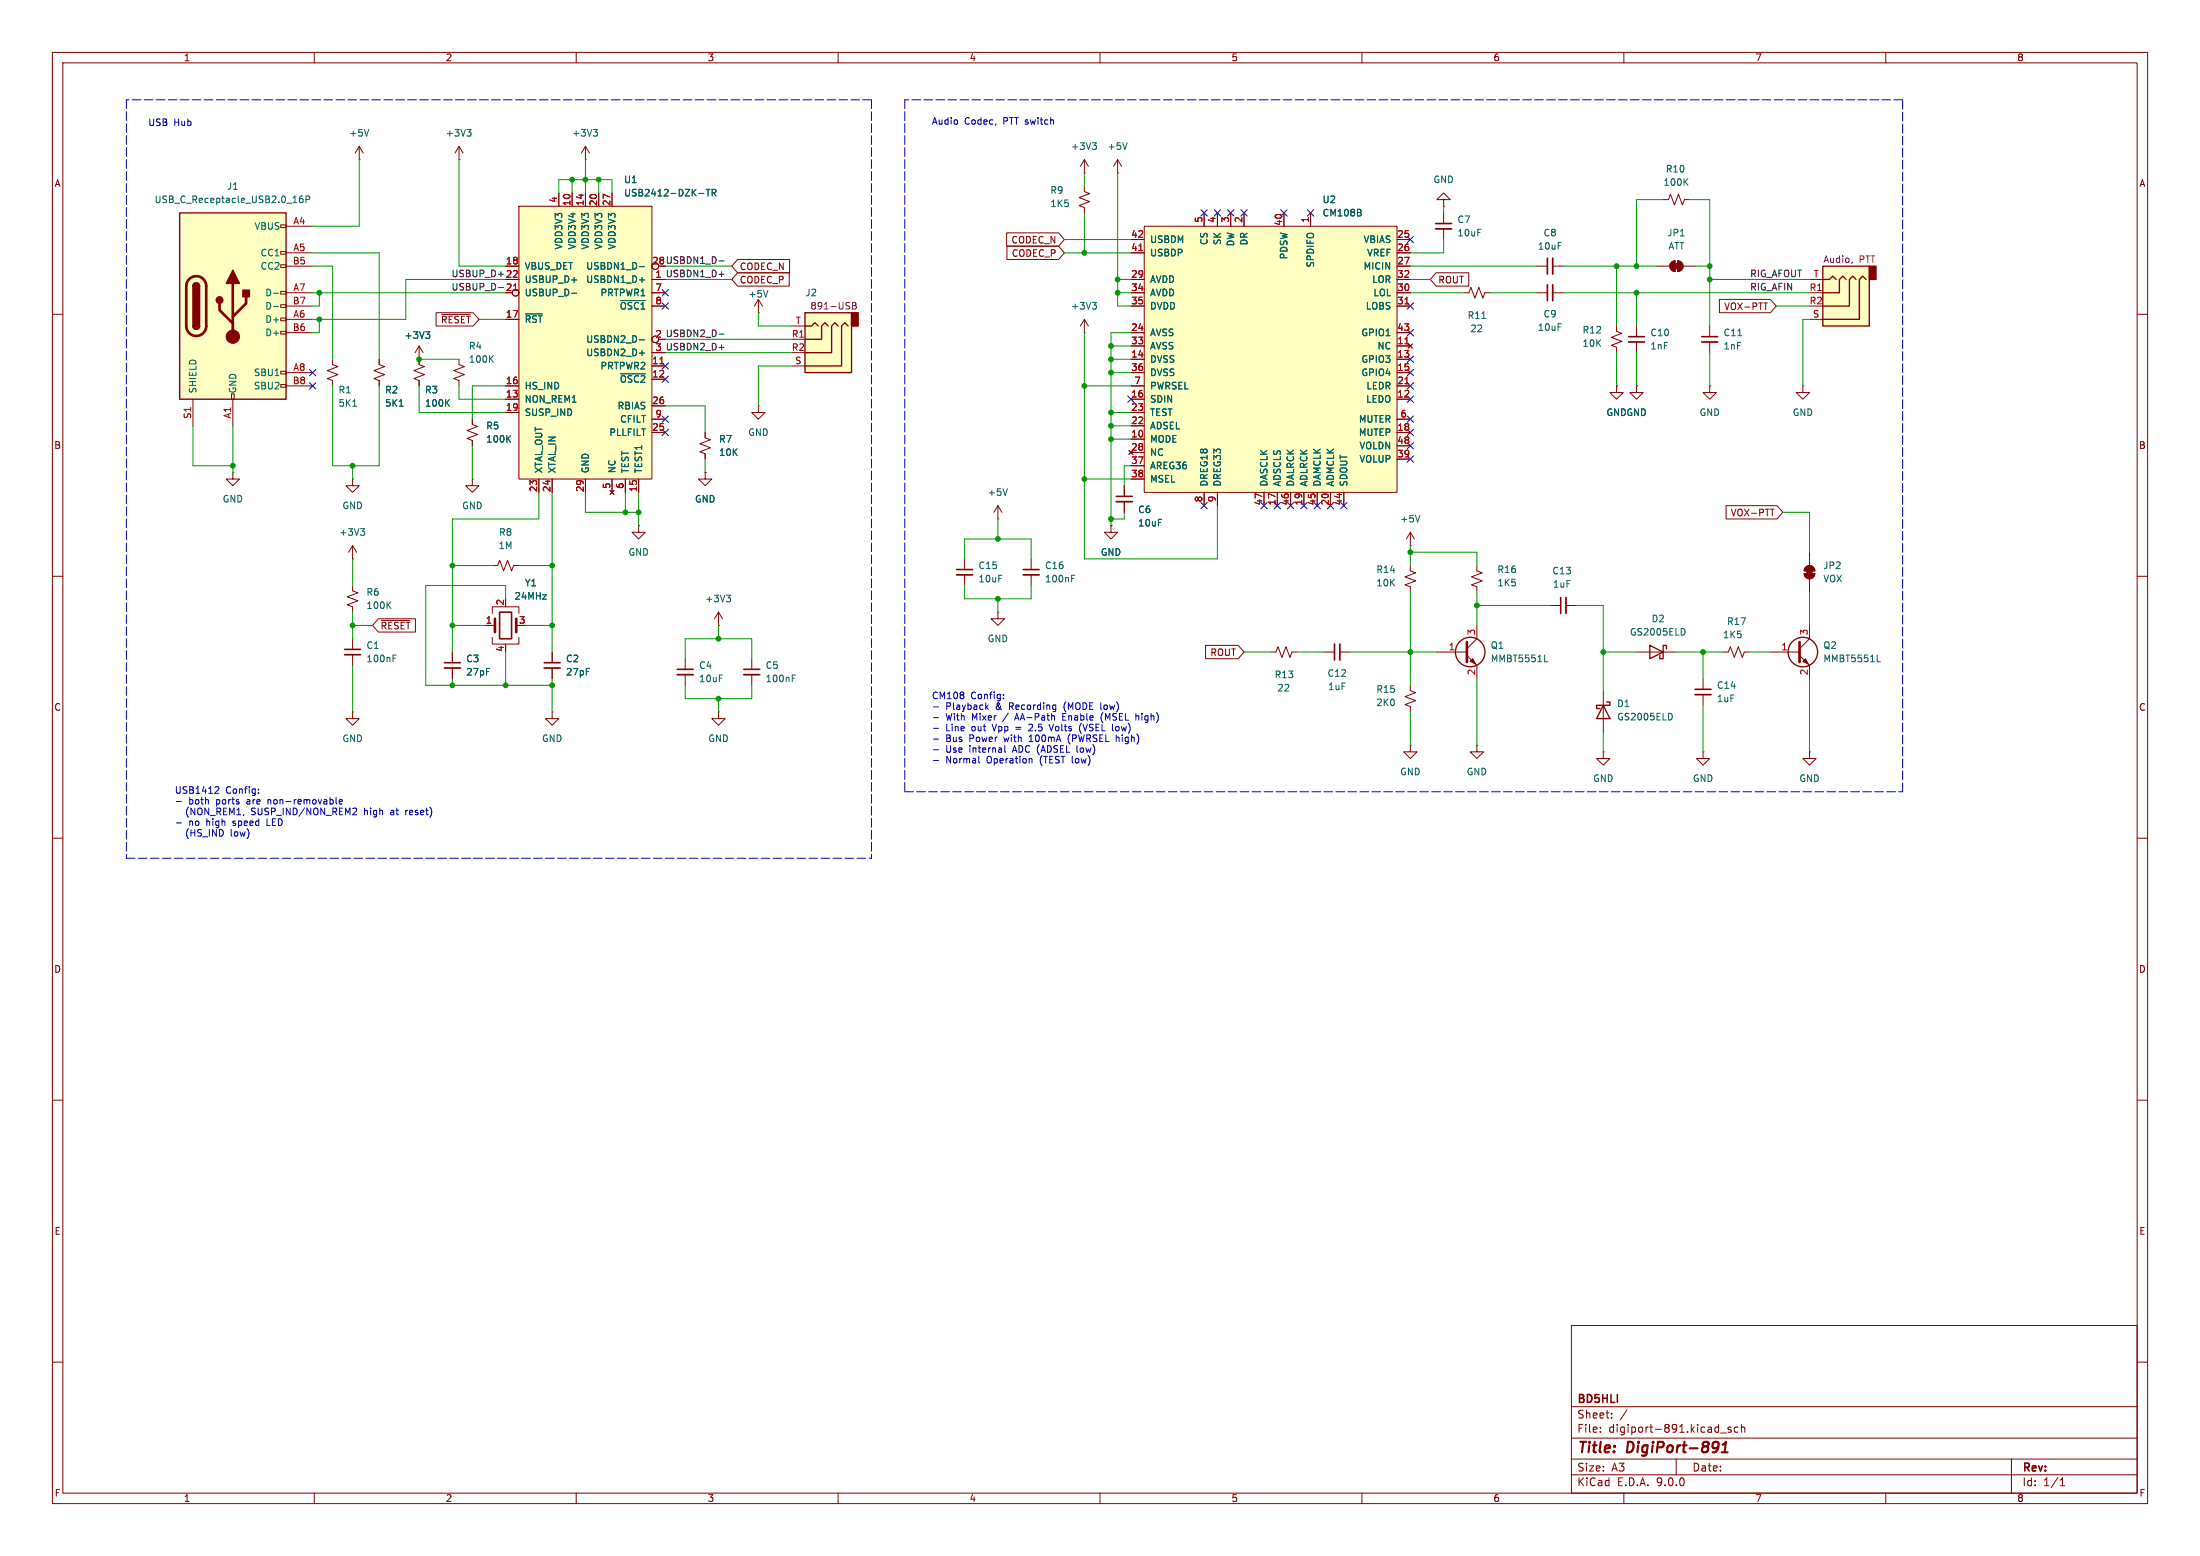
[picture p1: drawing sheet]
<svg xmlns="http://www.w3.org/2000/svg" width="420mm" height="297mm" viewBox="0 0 420 297" stroke-linecap="round" stroke-linejoin="round" font-family="sans-serif">
<g fill="none" stroke="#840000" stroke-width=".19">
<path d="M10 10h400v277h-400zM12 12h396v273h-396zM60 10v2M110 10v2M160 10v2M210 10v2M260 10v2M310 10v2M360 10v2M87.6 30.5h.1M87.6 27.9l-.7 1.3M87.6 27.9l.8 1.3"/>
<path d="M87.6 27.9v2.6M207 33h.1M207 35.6v1l1 .4-2 .7 2 .8-2 .7 1 .4v1M207 30.5v2.5M207 30.5l-.8 1.3M207 30.5l.8 1.3M213.4 33h.1M213.4 30.5l-.8 1.3M213.4 30.5l.7 1.3M213.4 30.5v2.5M144.8 59.7h.1M144.8 57.2l-.8 1.2"/>
<path d="M144.8 57.2l.7 1.2M144.8 57.2v2.5M293.4 50.8h2M296.4 50.8h2M10 60h2M63.5 68.6v1l1 .4-2 .7 2 .8-2 .8 1 .3v1.1M72.4 68.6v1l1 .4-2 .7 2 .8-2 .8 1 .3v1.1M80 68.6v1l1 .4-2 .7 2 .8-2 .8 1 .3v1.1M87.6 68.6v1l1 .4-2 .7 2 .8-2 .8 1 .3v1.1M207 63.5h.1M207 61l-.8 1.2M207 61l.8 1.2"/>
<path d="M207 61v2.5M308.6 62.2v1l1 .4-2 .8 2 .8-2 .7 1 .4v1M312.4 73.7v1.2h1.3l-1.3 1.3-1.3-1.3h1.3M312.4 73.7h.1M312.4 62.2v2.1M312.4 65.3v2M326.4 73.7v1.2h1.3l-1.3 1.3-1.3-1.3h1.3M326.4 73.7h.1M326.4 62.2v2.1M326.4 65.3v2M408 60h2M90.2 91.4v1.3h1.2l-1.2 1.3-1.3-1.3h1.3"/>
<path d="M90.2 91.4h.1M190.5 99.1h.1M190.5 96.5l-.8 1.3M190.5 96.5l.8 1.3M190.5 96.5v2.6M10 110h2M184.1 106.7v2M184.1 109.7v2.1M190.5 116.8v1.3h1.3l-1.3 1.3-1.3-1.3h1.3M190.5 116.8h.1M196.8 106.7v2M196.8 109.7v2.1"/>
<path d="M212.1 100.3v1.3h1.3l-1.3 1.3-1.3-1.3h1.3M212.1 100.3h.1M281.9 108v1l1.1 .3-2.1 .8 2.1 .8-2.1 .7 1 .4v1M281.9 119.4v2.5l-1.9 1.9M295.9 115.6h2M299 115.6h2M408 110h2M274.3 124.5h5.7M280 125.1l1.9 1.9v2.5M306.1 132.1v7.6M325.1 129.5v2.1M325.1 132.6v2"/>
<path d="M328.9 124.5h1l.4-1.1 .8 2.1 .8-2.1 .7 2.1 .4-1h1M10 160h2M281.9 142.2v1.3h1.3l-1.3 1.3-1.2-1.3h1.2M281.9 142.2h.1M408 160h2M10 210h2M408 210h2M300 253h108v32h-108zM10 260h2M300 278.5h108M300 274.5h108M300 268.5h108"/>
<path d="M305.5 273.2v.2M305.5 272.5v.1M307.7 270.5v.2M307.7 269.8v.1M310.6 269.1l-1.3 1.9M320 278.5v3M328.4 273.5h1.2M330.4 272.5l-.3-.1-.2 .2v.2l.5 .2v.3h-.5M331.8 272.5l-.4-.1-.3 .3 .1 .6h.6M332.4 272.5l.3-.1 .3 .1 .1 .9M332.4 271.9v1.5M384 278.5v6.5"/>
<path d="M408 260h2M60 285v2M110 285v2M160 285v2M210 285v2M260 285v2M300 281.5h108M310 285v2M360 285v2M393.3 283.6h.9M393.3 282.5l.4-.4v1.5"/>
</g>
<path d="M327.8 275.2l.3 .4-.2 1.1M328 276.1l-.1 .2M328.7 277.2h1.1M328.8 275.8l.7-.6-.3 2" fill="none" stroke="#840000" stroke-width=".4"/>
<g fill="none" stroke="#006464" stroke-width=".19">
<path d="M89.1 24.7h.8l-.4 .5M89.7 25.2l.2 .2v.3l-.2 .3M208.5 27.2h.8l-.4 .5M209.1 27.7l.2 .3v.3l-.2 .2M215.2 27.2l-.4 1.3M146.6 55.4l-.4 1.3M208.5 57.7h.8l-.4 .5M209.1 58.2l.2 .3v.3l-.2 .2M67.3 77.5h.8M76.2 77.5h.8M85.2 76.8l.6 .7M85.8 76.3l-.7 .7"/>
<path d="M93.6 68.4l.6 .8M94.2 67.9l-.7 .7M331.8 64.1h.7M192.3 93.3l-.4 1.3M204.6 110.4h.4M204.6 109.8h.6M294.9 126.3h.6M319 136.2l.2 .5-.2 .7"/>
</g>
<path d="M295.4 49.3v3M310.9 64.3h3M324.9 64.3h3M182.6 108.7h3.1M195.3 108.7h3.1M297.9 114v3.1M323.6 131.6h3" fill="none" stroke="#840000" stroke-width=".3"/>
<path d="M296.4 49.3v3M310.9 65.3h3M324.9 65.3h3M182.6 109.7h3.1M195.3 109.7h3.1M299 114v3.1M323.6 132.6h3" fill="none" stroke="#840000" stroke-width=".33"/>
<path d="M280 122.6v3.8" fill="none" stroke="#840000" stroke-width=".51"/>
<g fill="none" stroke="#840000" stroke-width=".25">
<path d="M306.1 134.6l1.2 2.6h-2.5zM306.7 134h.6v.6h-2.5v.7h.6"/>
<circle cx="280.7" cy="124.5" r="2.82"/>
</g>
<path d="M280.7 126.2l.5-.5 .5 1z" fill="#840000" stroke="#840000" stroke-width=".19"/>
<path d="M34.3 40.6h20.3v35.6h-20.3z" fill="#ffffc2"/>
<g fill="none" stroke="#840000" stroke-width=".19">
<path d="M68.6 30.5h.1M68.6 27.9l-.8 1.3M68.6 27.9l.7 1.3M68.6 27.9v2.6M53.6 42.9h1v.5h-1zM53.6 48h1v.5h-1zM53.6 50.5h1v.6h-1zM53.6 55.6h1v.5h-1zM53.6 58.2h1v.5h-1zM54.6 43.2h5.1M54.6 48.3h5.1M54.6 50.8h5.1"/>
<path d="M54.6 55.9h5.1M54.6 58.4h5.1M36.8 76.2v5.1M44.2 75.2h.5v1h-.5zM44.4 76.2v5.1M53.6 60.7h1v.5h-1zM53.6 63.2h1v.6h-1zM53.6 70.9h1v.5h-1zM53.6 73.4h1v.5h-1zM54.6 61h5.1M54.6 63.5h5.1M54.6 71.1h5.1"/>
<path d="M54.6 73.7h5.1M80 68.6h.1M80 66l-.8 1.3M80 66l.8 1.3M80 66v2.6M144.8 77.5v1.2h1.2l-1.2 1.3-1.3-1.3h1.3M144.8 77.5h.1M308.6 73.7v1.2h1.3l-1.3 1.3-1.3-1.3h1.3M308.6 73.7h.1M134.6 82.6v1l1 .3-2 .8 2 .8-2 .7 1 .4v1M269.2 104.1h.1M269.2 101.6l-.7 1.3"/>
<path d="M269.2 101.6l.8 1.3M269.2 101.6v2.5"/>
</g>
<path d="M34.3 40.6h20.3v35.6h-20.3zM36.8 54.6a.64 .64 0 0 1 .7-.6 .64 .64 0 0 1 .6 .6M36.8 62.2a.64 .64 0 0 0 .7 .7 .64 .64 0 0 0 .6-.7" fill="none" stroke="#840000" stroke-width=".25"/>
<path d="M36.1 53.3a1.9 1.9 0 0 1 2.1-.4 1.9 1.9 0 0 1 1.2 1.7v7.6a1.91 1.91 0 0 1-1.9 1.9 1.91 1.91 0 0 1-1.9-1.9v-7.7l.1-.7zM41.9 57.9v1.3l2.5 2.5M44.4 54.1v10.2M47 56.6v1.3l-2.6 2.6" fill="none" stroke="#840000" stroke-width=".51"/>
<g fill="#840000" stroke="#840000" stroke-width=".25">
<path d="M36.8 54.6h1.3v7.6h-1.3z"/>
<path d="M37 54.2a.64 .64 0 0 1 .7-.2 .64 .64 0 0 1 .4 .6h-1.3z"/>
<path d="M36.8 62.2h1.3a.64 .64 0 0 1-.6 .7 .64 .64 0 0 1-.7-.7z"/>
<path d="M44.4 51.6l1.3 2.5h-2.5z"/>
<path d="M46.4 55.4h1.2v1.2h-1.2z"/>
<circle cx="41.9" cy="57.3" r=".63"/>
</g>
<circle cx="44.4" cy="64.3" r="1.27" fill="#840000" stroke="#840000" stroke-width=".19"/>
<path d="M57.8 37.4l-.4 .1a.86 .86 0 0 0 0 1.2l.4-.1 .1-.5-.3-.2-.3 .1-.2 .1M58.4 38.1l.6-.1 .1-.2v-.3l-.7-.1v1.3M70.4 24.7l-.4 1.3M52.2 56h1M52.2 58.5h1M81.3 63.3h.8l-.5 .5M81.8 63.8l.3 .2v.3l-.3 .3M271.1 98.4l-.5 1.2" fill="none" stroke="#006464" stroke-width=".19"/>
<path d="M153.7 59.7h8.9v11.4h-8.9z" fill="#ffffc2"/>
<path d="M162.6 59.7h1.2v2.5h-1.2z" fill="#840000" stroke="#840000" stroke-width=".25"/>
<path d="M153.7 59.7h8.9v11.4h-8.9zM153.7 62.2h1.2l.7-.6 .6 .6M158.1 62.2l-.6-.6-.7 .6v2.6h-3.1M160 62.2l-.6-.6-.7 .6v5.1h-5M161.9 62.2l-.6-.6-.6 .6v7.7h-7" fill="none" stroke="#840000" stroke-width=".25"/>
<g fill="none" stroke="#840000" stroke-width=".19">
<path d="M275.6 38.1h-1.3l1.3-1.3 1.3 1.3h-1.3v1.3M275.6 39.4h.1M151.1 69.9h2.6M151.1 64.8h2.6M151.1 62.2h2.6M44.4 90.2v1.2h1.3l-1.3 1.3-1.2-1.3h1.2M44.4 90.2h.1M67.3 91.4v1.3h1.3l-1.3 1.3-1.3-1.3h1.3M67.3 91.4h.1M134.6 90.2v1.2h1.3l-1.3 1.3-1.3-1.3h1.3M134.6 90.2h.1M214.6 92.7v2"/>
<path d="M214.6 95.8v2M67.3 106.7h.1M67.3 111.8v1l1 .4-2 .7 2 .8-2 .7 1 .4v1M67.3 104.1l-.8 1.3M67.3 104.1l.8 1.3M67.3 104.1v2.6M92.7 119.4h1.8M94 117.1v-1.3h5.1v1.3M94 108h1l.4-1.1 .7 2.1 .8-2.1 .8 2.1 .3-1h1.1M121.9 100.3v1.3h1.3l-1.3 1.3-1.3-1.3h1.3M121.9 100.3h.1M86.4 124.5v2"/>
<path d="M86.4 127.5v2M94 121.7v1.2h5.1v-1.2M96.5 122.9v.3M105.4 135.9v1.3h1.3l-1.3 1.2-1.3-1.2h1.3M105.4 135.9h.1M105.4 124.5v2M105.4 127.5v2M130.8 125.7v2.1M130.8 128.8v2M137.2 135.9v1.3h1.2l-1.2 1.2-1.3-1.2h1.3M137.2 135.9h.1M143.5 125.7v2.1"/>
<path d="M143.5 128.8v2M242.6 124.5h1l.4-1.1 .7 2.1 .8-2.1 .8 2.1 .3-1h1M269.2 142.2v1.3h1.3l-1.3 1.3-1.2-1.3h1.2M269.2 142.2h.1"/>
</g>
<path d="M162.8 57.7h.4l.2 .3-.2 .3 .2 .2 .1 .3-.3 .2h-.4zM162.8 58.3h.4" fill="none" stroke="#840084" stroke-width=".19"/>
<path d="M94.5 118.1v2.6M98.6 118.1v2.6" fill="none" stroke="#840000" stroke-width=".51"/>
<path d="M213.1 94.7h3.1M95.4 116.8h2.3v5.1h-2.3zM84.8 126.5h3.1M103.9 126.5h3M129.3 127.8h3M142 127.8h3" fill="none" stroke="#840000" stroke-width=".3"/>
<path d="M213.1 95.8h3.1M84.8 127.5h3.1M103.9 127.5h3M129.3 128.8h3M142 128.8h3" fill="none" stroke="#840000" stroke-width=".33"/>
<path d="M68.8 100.9h.8l-.4 .5M69.4 101.4l.2 .2v.3l-.2 .3M74.1 115.4l.5 .7M74.6 114.9l-.7 .7M151.2 129.5h.5M151.2 128.9h.6" fill="none" stroke="#006464" stroke-width=".19"/>
<path d="M218.4 43.2h48.3v50.8h-48.3z" fill="#ffffc2"/>
<g fill="none" stroke="#840000" stroke-width=".19">
<path d="M317.5 38.1h1l.4-1 .8 2 .7-2 .8 2 .4-1h1M215.9 45.7h2.5M215.9 48.3h2.5M215.9 53.3h2.5M215.9 55.9h2.5M215.9 58.4h2.5M218.4 43.2h48.3v50.8h-48.3zM229.9 40.6v2.6M232.4 40.6v2.6M234.9 40.6v2.6M237.5 40.6v2.6M245.1 40.6v2.6"/>
<path d="M250.2 40.6v2.6M266.7 45.7h2.5M266.7 48.3h2.5M266.7 53.3h2.5M266.7 55.9h2.5M266.7 58.4h2.5M266.7 50.8h2.5M275.6 40.6v2.1M275.6 43.7v2M279.4 55.9h1l.4-1 .8 2 .7-2 .8 2 .4-1h1M293.4 55.9h2M296.4 55.9h2"/>
<path d="M215.9 63.5h2.5M215.9 66h2.5M215.9 68.6h2.5M215.9 71.1h2.5M215.9 73.7h2.5M215.9 76.2h2.5M215.9 78.7h2.5M266.7 63.5h2.5M266.7 66h2.5M266.7 68.6h2.5M266.7 71.1h2.5M266.7 73.7h2.5"/>
<path d="M266.7 76.2h2.5M268.9 65.7l.7 .7M269.6 65.7l-.7 .7M215.9 81.3h2.5M215.9 83.8h2.5M215.9 86.4h2.5M215.9 88.9h2.5M215.9 91.4h2.5M229.9 94v2.5M232.4 94v2.5M241.3 94v2.5M243.8 94v2.5"/>
<path d="M246.4 94v2.5M248.9 94v2.5M251.5 94v2.5M254 94v2.5M256.5 94v2.5M266.7 80h2.5M266.7 82.6h2.5M266.7 85.1h2.5M266.7 87.6h2.5M269.2 108v1l1.1 .3-2.1 .8 2.1 .8-2.1 .7 1 .4v1M344.4 109.5h2.1a1.02 1.02 0 0 1-1.1 1 1.02 1.02 0 0 1-1-1zM344.7 108.3a1.02 1.02 0 0 1 1.1-.3 1.02 1.02 0 0 1 .7 1h-2.1z"/>
<path d="M345.4 105.4v2.6M345.4 110.5v2.5M67.3 135.9v1.3h1.3l-1.3 1.2-1.3-1.2h1.3M67.3 135.9h.1M67.3 121.9v2.1M67.3 125v2M252.7 124.5h2.1M255.8 124.5h2M269.2 130.8v1l1.1 .4-2.1 .8 2.1 .7-2.1 .8 1 .4v1M312.4 124.5h7.6M306.1 143.5v1.3h1.2l-1.2 1.3-1.3-1.3h1.3M306.1 143.5h.1"/>
<path d="M325.1 143.5v1.3h1.3l-1.3 1.3-1.3-1.3h1.3M325.1 143.5h.1"/>
</g>
<path d="M217.4 47.8h.7M268.2 58h.7M268.2 65.6h.7M268.2 73.2h.7" fill="none" stroke="#a90000" stroke-width=".19"/>
<path d="M321.7 34.7l.5 .7M322.2 34.1l-.7 .7M259.8 40.7v.4M282.9 60.8h.7M75 125.7h.5M75 125h.6M321.4 120l.3 .5-.3 .7" fill="none" stroke="#006464" stroke-width=".19"/>
<path d="M274.1 42.7h3M295.4 54.4v3M65.8 124h3M254.8 122.9v3.1" fill="none" stroke="#840000" stroke-width=".3"/>
<path d="M274.1 43.7h3M296.4 54.4v3M65.8 125h3M255.8 122.9v3.1" fill="none" stroke="#840000" stroke-width=".33"/>
<path d="M315 123.2l2.5 1.3-2.5 1.2zM318.1 123.8v-.6h-.6v2.5h-.6v-.6" fill="none" stroke="#840000" stroke-width=".25"/>
<g fill="#840000" stroke="#840000" stroke-width=".19">
<path d="M344.9 108.7h1v1h-1z"/>
<path d="M344.7 108.3a1.02 1.02 0 0 1 1.1-.3 1.02 1.02 0 0 1 .7 1h-2.1z"/>
<path d="M344.4 109.5h2.1a1.02 1.02 0 0 1-1.1 1 1.02 1.02 0 0 1-1-1z"/>
</g>
<path d="M348 50.8h8.9v11.4h-8.9z" fill="#ffffc2"/>
<path d="M356.9 50.8h1.2v2.5h-1.2z" fill="#840000" stroke="#840000" stroke-width=".25"/>
<g fill="none" stroke="#840000" stroke-width=".25">
<path d="M348 50.8h8.9v11.4h-8.9zM348 53.3h1.2l.7-.6 .6 .6M352.4 53.3l-.6-.6-.6 .6v2.6h-3.2M354.3 53.3l-.6-.6-.6 .6v5.1h-5.1M356.2 53.3l-.6-.6-.6 .6v7.7h-7"/>
<circle cx="344.2" cy="124.5" r="2.82"/>
</g>
<g fill="none" stroke="#840000" stroke-width=".19">
<path d="M316.2 50.8h2.6M319.1 50.1l.7-.3v2a1.02 1.02 0 0 1-.9-.6 1.02 1.02 0 0 1 .2-1.1zM320.3 49.8a1.02 1.02 0 0 1 1 1 1.02 1.02 0 0 1-1 1zM321.3 50.8h2.5M345.4 55.9h2.6M345.4 53.3h2.6M344.2 73.7v1.2h1.2l-1.2 1.3-1.3-1.3h1.3M344.2 73.7h.1M345.4 61h2.6M137.2 119.4h.1M137.2 116.8l-.8 1.3M137.2 116.8l.7 1.3"/>
<path d="M137.2 116.8v2.6M345.4 119.4v2.5l-1.9 1.9M337.8 124.5h5.7M343.5 125.1l1.9 1.9v2.5M345.4 143.5v1.3h1.3l-1.3 1.3-1.2-1.3h1.2M345.4 143.5h.1"/>
</g>
<path d="M353.6 50l-.1 .3" fill="none" stroke="#840084" stroke-width=".19"/>
<path d="M343.5 122.6v3.8" fill="none" stroke="#840000" stroke-width=".51"/>
<g fill="#840000" stroke="#840000" stroke-width=".19">
<path d="M344.2 126.2l.5-.5 .5 1z"/>
<path d="M319.5 50.3h1v1h-1z"/>
<path d="M319.1 50.1l.7-.3v2a1.02 1.02 0 0 1-.9-.6 1.02 1.02 0 0 1 .2-1.1z"/>
<path d="M320.3 49.8a1.02 1.02 0 0 1 1 1 1.02 1.02 0 0 1-1 1z"/>
</g>
<path d="M138.7 113.6h.8l-.5 .5M139.2 114.1l.3 .2v.3l-.3 .3M358.4 126.3h.6" fill="none" stroke="#006464" stroke-width=".19"/>
<path d="M99.1 39.4h25.4v52h-25.4z" fill="#ffffc2"/>
<g fill="none" stroke="#840000" stroke-width=".19">
<path d="M99.1 39.4h25.4v52h-25.4zM106.7 36.8v2.6M109.2 36.8v2.6M111.8 30.5h.1M111.8 27.9v2.6M111.8 36.8v2.6M111.8 27.9l-.8 1.3M111.8 27.9l.7 1.3M114.3 36.8v2.6M116.8 36.8v2.6M83.2 59.7h7.1l1.1 1.3-1.1 1.2h-7.1zM96.5 50.8h2.6"/>
<path d="M96.5 53.3h2.6M124.5 53.3h2.5M124.5 55.9h2.5M124.5 58.4h2.5M140.8 49.5h9.9v2.6h-9.9l-1.1-1.3zM140.8 52.1h9.9v2.5h-9.9l-1.1-1.3zM192.2 44.4h9.9l1.1 1.3-1.1 1.3h-9.9zM192.2 47h9.9l1.1 1.3-1.1 1.2h-9.9zM215.9 53.3h2.5M215.9 55.9h2.5M215.9 58.4h2.5M215.9 45.7h2.5"/>
<path d="M215.9 48.3h2.5M229.9 40.6v2.6M232.4 40.6v2.6M234.9 40.6v2.6M237.5 40.6v2.6M245.1 40.6v2.6M250.2 40.6v2.6M266.7 50.8h2.5M266.7 53.3h2.5M266.7 55.9h2.5M266.7 58.4h2.5M266.7 45.7h2.5"/>
<path d="M266.7 48.3h2.5M274.2 52.1h6.2v2.5h-6.2l-1.2-1.3zM328.2 57.1h9.8l1.1 1.3-1.1 1.3h-9.8zM336.7 57.8h.7M72.4 68.6v1M72.4 72.6v1.1M80 68.6h.1M80 68.6v1M80 72.6v1.1M84.3 60h5.5M96.5 61h2.6M96.5 73.7h2.6"/>
<path d="M96.5 76.2h2.6M96.5 78.7h2.6M124.5 67.3h2.5M124.5 69.9h2.5M124.5 72.4h2.5M124.5 77.5h2.5M215.9 73.7h2.5M215.9 76.2h2.5M215.9 78.7h2.5M215.9 63.5h2.5M215.9 66h2.5M215.9 68.6h2.5"/>
<path d="M215.9 71.1h2.5M266.7 73.7h2.5M266.7 76.2h2.5M266.7 63.5h2.5M266.7 66h2.5M266.7 68.6h2.5M266.7 71.1h2.5M268.9 65.7l.7 .7M269.6 65.7l-.7 .7M308.6 73.7h.1M312.4 73.7h.1M90.2 80v1l1 .4-2 .8 2 .7-2 .8 1 .4v1"/>
<path d="M102.9 91.4v2.6M105.4 91.4v2.6M111.8 91.4v2.6M116.5 93.6l.7 .8M116.8 91.4v2.6M117.2 93.6l-.7 .8M119.4 91.4v2.6M121.9 91.4v2.6M124.5 80h2.5M124.5 82.6h2.5M134.6 90.2h.1M134.6 82.6v1"/>
<path d="M134.6 86.6v1M214.6 92.7v2M214.6 95.8v2M215.9 81.3h2.5M215.9 83.8h2.5M215.9 86.4h2.5M215.9 88.9h2.5M215.9 91.4h2.5M229.9 94v2.5M232.4 94v2.5M241.3 94v2.5M243.8 94v2.5"/>
<path d="M246.4 94v2.5M248.9 94v2.5M251.5 94v2.5M254 94v2.5M256.5 94v2.5M266.7 80h2.5M266.7 82.6h2.5M266.7 85.1h2.5M266.7 87.6h2.5M329.5 96.5h9.7l1.2 1.3-1.2 1.3h-9.7zM338 97.2h.7M72.2 118.1h7.1v2.6h-7.1l-1.1-1.3z"/>
<path d="M72.8 118.4h5.5M92.7 119.4h1.3M212.1 100.3h.1M86.4 124.5v2M86.4 127.5v2M105.4 124.5v2M105.4 127.5v2M230.1 123.2h6.3l1.1 1.3-1.1 1.2h-6.3z"/>
<circle cx="98.4" cy="55.9" r=".63"/>
<circle cx="125.1" cy="50.8" r=".63"/>
<circle cx="125.1" cy="64.8" r=".63"/>
</g>
<g fill="none" stroke="#006464" stroke-width=".19">
<path d="M113.3 24.7h.8l-.5 .5M113.8 25.2l.3 .2v.3l-.3 .3M133.4 36.9h1M134.8 36.1h.7M135.2 36.1v1.3M136 36.8l.6-.1 .1-.1-.1-.3-.6-.2v1.3M136.3 36.8l.4 .6M100.3 59.9h3.2M109.1 53.4h1M109.1 56h1M118.5 57.4h4.7M122.1 53.4h.9"/>
<path d="M122.1 50.9h.9M259.8 40.7v.4M76.2 77.5h.8M81.3 63.3h.8l-.5 .5M81.8 63.8l.3 .2v.3l-.3 .3M85.2 76.8l.6 .7M85.8 76.3l-.7 .7M118.5 71.3h4.7M122.1 64.9h.9M122.1 67.4h.9M96.9 83.7l.6 .7M97.5 83.1l-.7 .8"/>
</g>
<path d="M98 55.5h.8M217.4 47.8h.7M268.2 58h.7M126 69.4h.7M268.2 65.6h.7M268.2 73.2h.7" fill="none" stroke="#a90000" stroke-width=".19"/>
<path d="M95.1 54.9h1M137.3 52.3h.9M137.3 49.8h.9M137.3 66.3h.9M137.3 63.8h.9" fill="none" stroke="#0f0f0f" stroke-width=".19"/>
<path d="M24.1 19.1v144.7M166.4 19.1v144.7M166.4 19.1h-142.3M172.7 19.1v132M363.2 19.1h-190.5M172.7 151.1h190.5M363.2 151.1v-132M24.1 163.8h142.3" fill="none" stroke="#0000c2" stroke-width=".19" stroke-dasharray="1.7 .6"/>
<g fill="none" stroke="#009600" stroke-width=".19">
<path d="M68.6 30.5v12.7h-8.9M87.6 30.5v20.3h8.9M106.7 36.8v-2.5h10.1v2.5M109.2 34.3v2.5M111.8 30.5v6.3M114.3 34.3v2.5M207 33v2.6M213.4 33v25.4h2.5M275.6 39.4v1.2M317.5 38.1h-5.1v12.7M322.6 38.1h3.8v24.1M59.7 50.8h3.8v17.8"/>
<path d="M59.7 55.9h36.8M59.7 48.3h12.7v20.3M61 55.9v2.5h-1.3M96.5 53.3h-19v7.7h-17.8M127 50.8h12.7M127 53.3h12.7M144.8 59.7v2.5h6.3M203.2 48.3h12.7M203.2 45.7h12.7M207 40.6v7.7M213.4 53.3h2.5M213.4 55.9h2.5"/>
<path d="M269.2 50.8h24.2M269.2 53.3h3.8M269.2 55.9h10.2M275.6 45.7v2.6h-6.4M284.5 55.9h8.9M298.4 50.8h17.8M298.4 55.9h47M308.6 50.8v11.4M312.4 55.9v6.3M323.8 50.8h2.6M326.4 53.3h19M339.1 58.4h6.3"/>
<path d="M61 61v2.5h-1.3M63.5 73.7v15.2h8.9v-15.2M80 68.6h7.6M80 73.7v5h16.5M87.6 73.7v2.5h8.9M91.4 61h5.1M96.5 73.7h-6.3v6.3M127 67.3h24.1M127 64.8h24.1M127 77.5h7.6v5.1M151.1 69.9h-6.3v7.6M207 63.5v43.2h25.4v-10.2"/>
<path d="M207 73.7h8.9M212.1 68.6h3.8M212.1 71.1h3.8M212.1 78.7h3.8M212.1 66h3.8M215.9 63.5h-3.8v36.8M308.6 67.3v6.4M312.4 67.3v6.4M326.4 67.3v6.4M345.4 61h-1.2v12.7M36.8 81.3v7.6h7.6M44.4 81.3v8.9"/>
<path d="M67.3 88.9v2.5M90.2 85.1v6.3M102.9 94v5.1h-16.5v25.4M105.4 94v30.5M111.8 94v3.8h10.1M119.4 94v3.8M121.9 94v6.3M134.6 87.6v2.6M190.5 99.1v3.8M207 91.4h8.9M212.1 81.3h3.8M212.1 83.8h3.8"/>
<path d="M214.6 97.8v1.3h-2.5M215.9 88.9h-1.3v3.8M340.4 97.8h5v7.6M67.3 119.4h3.8M67.3 106.7v5.1M67.3 116.8v5.1M86.4 119.4h6.3M86.4 108h7.6M96.5 114.3v-2.5h-15.2v19h24.1M99.1 108h6.3M100.3 119.4h5.1M137.2 119.4v2.5"/>
<path d="M184.1 111.8v2.5h12.7v-2.5M184.1 106.7v-3.8h12.7v3.8M190.5 114.3v2.5M269.2 104.1v3.9M269.2 113v17.8M269.2 105.4h12.7v2.6M281.9 113v6.4M281.9 115.6h14M301 115.6h5.1v16.5M345.4 113v6.4M67.3 127v8.9M86.4 129.5v1.3"/>
<path d="M96.5 124.5v6.3M105.4 129.5v6.4M130.8 125.7v-3.8h12.7v3.8M130.8 130.8v2.6h12.7v-2.6M137.2 133.4v2.5M237.5 124.5h5.1M247.6 124.5h5.1M257.8 124.5h16.5M269.2 135.9v6.3M281.9 129.5v12.7M306.1 124.5h6.3M306.1 139.7v3.8"/>
<path d="M320 124.5h8.9M325.1 124.5v5M325.1 134.6v8.9M334 124.5h3.8M345.4 129.5v14"/>
</g>
<g fill="none" stroke="#000084" stroke-width=".19">
<path d="M126.4 57.8l1.2 1.2M126.4 55.3l1.2 1.2M127.6 57.8l-1.2 1.2M127.6 55.3l-1.2 1.2M229.3 40l1.2 1.2M230.5 40l-1.2 1.2M231.8 40l1.2 1.2M233 40l-1.2 1.2M234.3 40l1.3 1.2M235.6 40l-1.3 1.2M236.9 40l1.2 1.2M238.1 40l-1.2 1.2"/>
<path d="M244.5 40l1.2 1.2M245.7 40l-1.2 1.2M249.6 40l1.2 1.2M250.8 40l-1.2 1.2M268.6 45.1l1.2 1.2M268.6 57.8l1.2 1.2M269.8 45.1l-1.2 1.2M269.8 57.8l-1.2 1.2M59.1 73.1l1.2 1.2M59.1 70.5l1.2 1.2M60.3 73.1l-1.2 1.2M60.3 70.5l-1.2 1.2"/>
<path d="M126.4 71.8l1.2 1.2M126.4 69.2l1.2 1.3M126.4 79.4l1.2 1.2M127.6 71.8l-1.2 1.2M127.6 69.2l-1.2 1.3M127.6 79.4l-1.2 1.2M215.3 75.6l1.2 1.2M216.5 75.6l-1.2 1.2M268.6 79.4l1.2 1.2M268.6 73.1l1.2 1.2M268.6 70.5l1.2 1.2M268.6 62.9l1.2 1.2"/>
<path d="M268.6 68l1.2 1.2M268.6 75.6l1.2 1.2M269.8 79.4l-1.2 1.2M269.8 73.1l-1.2 1.2M269.8 70.5l-1.2 1.2M269.8 62.9l-1.2 1.2M269.8 68l-1.2 1.2M269.8 75.6l-1.2 1.2M126.4 81.9l1.2 1.3M127.6 81.9l-1.2 1.3M229.3 95.9l1.2 1.2M230.5 95.9l-1.2 1.2"/>
<path d="M240.7 95.9l1.2 1.2M241.9 95.9l-1.2 1.2M243.2 95.9l1.2 1.2M244.4 95.9l-1.2 1.2M245.8 95.9l1.2 1.2M247 95.9l-1.2 1.2M248.3 95.9l1.2 1.2M249.5 95.9l-1.2 1.2M250.9 95.9l1.2 1.2M252.1 95.9l-1.2 1.2M253.4 95.9l1.2 1.2M254.6 95.9l-1.2 1.2"/>
<path d="M255.9 95.9l1.2 1.2M257.1 95.9l-1.2 1.2M268.6 81.9l1.2 1.3M268.6 87l1.2 1.2M268.6 84.5l1.2 1.2M269.8 81.9l-1.2 1.3M269.8 87l-1.2 1.2M269.8 84.5l-1.2 1.2"/>
</g>
<g fill="none" stroke="#0000c2" stroke-width=".19">
<path d="M178.2 134.9h1M178.2 137h1M178.2 139h1M188.3 134.9l.4 .5M188.7 134.6l-.5 .5M191.6 133.2v.2M191.6 132.6v.1M196.6 138.2l-.2 .2M197.1 138.8l-.8 .7h.8M200.3 138.2l.4 1.3M201.4 134.6h.1M201.5 134.6v1.1"/>
<path d="M201.5 135.4h-.1M202.9 136.8h.4M203.5 136.2h-.6v1.3h.6M206.4 138.1a1.49 1.49 0 0 0 0 1.8M210.1 134.1v1.1l.2 .2M210.3 136.6l-.1 .5 .3 .8M213.1 138.7l-.1 .2 .1 .5M216.9 136.7l.3-.1 .2 .2M33.7 153h.9M33.7 157.1h.9M41.2 150.2h.5l.1 .3-.8 .9h.8M49.3 151.3v.1"/>
<path d="M49.3 150.6v.2M64.2 152.2v1.1l.1 .2M64.8 153l.6-.1-.1-.2-.4-.1-.1 .2v.6h.5M68 154.3l.1 .2-.1 .3-.7 .7h.8M74.7 154.7h-.1M74.7 155l-.1 .2 .1 .3M77.5 154.7v.8M77.8 154.7l-.3 .2M178.2 141.1h1M178.2 143.1h1M178.2 145.2h1M186.9 144.4v1.1l.1 .1"/>
<path d="M191.8 142.3v1.1l.2 .2M196.5 141.5h.7M196.6 140.6h-.1M196.6 144.8l.4 .2v.6M204 140.5l-.1 .4 .1 .8M205.6 142.3v1.1l.2 .2M213.5 140.7l-.3 .1"/>
</g>
<g fill="#009600" stroke="#009600" stroke-width=".19">
<circle cx="212.1" cy="68.6" r=".46"/>
<circle cx="212.1" cy="66" r=".46"/>
<circle cx="207" cy="73.7" r=".46"/>
<circle cx="213.4" cy="53.3" r=".46"/>
<circle cx="212.1" cy="71.1" r=".46"/>
<circle cx="212.1" cy="78.7" r=".46"/>
<circle cx="212.1" cy="83.8" r=".46"/>
<circle cx="213.4" cy="55.9" r=".46"/>
<circle cx="207" cy="48.3" r=".46"/>
<circle cx="269.2" cy="124.5" r=".46"/>
<circle cx="269.2" cy="105.4" r=".46"/>
<circle cx="326.4" cy="50.8" r=".46"/>
<circle cx="326.4" cy="53.3" r=".46"/>
<circle cx="312.4" cy="55.9" r=".46"/>
<circle cx="312.4" cy="50.8" r=".46"/>
<circle cx="308.6" cy="50.8" r=".46"/>
<circle cx="190.5" cy="114.3" r=".46"/>
<circle cx="207" cy="91.4" r=".46"/>
<circle cx="212.1" cy="99.1" r=".46"/>
<circle cx="212.1" cy="81.3" r=".46"/>
<circle cx="190.5" cy="102.9" r=".46"/>
<circle cx="281.9" cy="115.6" r=".46"/>
<circle cx="306.1" cy="124.5" r=".46"/>
<circle cx="325.1" cy="124.5" r=".46"/>
<circle cx="67.3" cy="119.4" r=".46"/>
<circle cx="44.4" cy="88.9" r=".46"/>
<circle cx="111.8" cy="34.3" r=".46"/>
<circle cx="109.2" cy="34.3" r=".46"/>
<circle cx="114.3" cy="34.3" r=".46"/>
<circle cx="61" cy="61" r=".46"/>
<circle cx="61" cy="55.9" r=".46"/>
<circle cx="67.3" cy="88.9" r=".46"/>
<circle cx="80" cy="68.6" r=".46"/>
<circle cx="86.4" cy="108" r=".46"/>
<circle cx="105.4" cy="119.4" r=".46"/>
<circle cx="105.4" cy="130.8" r=".46"/>
<circle cx="96.5" cy="130.8" r=".46"/>
<circle cx="105.4" cy="108" r=".46"/>
<circle cx="86.4" cy="130.8" r=".46"/>
<circle cx="86.4" cy="119.4" r=".46"/>
<circle cx="137.2" cy="133.4" r=".46"/>
<circle cx="121.9" cy="97.8" r=".46"/>
<circle cx="119.4" cy="97.8" r=".46"/>
<circle cx="137.2" cy="121.9" r=".46"/>
</g>
<g font-size="2.8" fill="#840000">
<text x="301" y="277.9">Title:</text>
<text x="310.6" y="277.9">DigiPort-891</text>
</g>
<g font-size="2.1" fill="#840000">
<text x="301" y="268.2">BD5HLI</text>
<text x="301" y="273.7">File:</text>
<text x="301" y="271">Sheet:</text>
<text x="307.1" y="273.7">digiport-891.kicad_sch</text>
<text x="301" y="281.1">Size:</text>
<text x="307.6" y="281.1">A3</text>
<text x="323" y="281.1">Date:</text>
<text x="386" y="281.3">Rev:</text>
<text x="301" y="283.9">KiCad</text>
<text x="308.7" y="283.9">E.D.A.</text>
<text x="316.3" y="283.9">9.0.0</text>
<text x="386" y="283.9">Id:</text>
<text x="390.1" y="283.9">1/1</text>
</g>
<g font-size="1.8" fill="#840000">
<text x="35" y="11.9">1</text>
<text x="85" y="11.9">2</text>
<text x="135" y="11.9">3</text>
<text x="185" y="11.9">4</text>
<text x="235" y="11.9">5</text>
<text x="285" y="11.9">6</text>
<text x="335" y="11.9">7</text>
<text x="385" y="11.9">8</text>
<text x="10.3" y="35.9">A</text>
<text x="408.3" y="35.9">A</text>
<text x="193" y="46.7">CODEC_N</text>
<text x="124.4" y="50.5">28 USBDN1_D-</text>
<text x="141.1" y="51.8">CODEC_N</text>
<text x="193" y="49.2">CODEC_P</text>
<text x="141.1" y="54.3">CODEC_P</text>
<text x="274.5" y="54.3">ROUT</text>
<text x="329.1" y="59.4">VOX-PTT</text>
<text x="84.1" y="61.9">~{RESET}</text>
<text x="125" y="64.5">2 USBDN2_D-</text>
<text x="10.3" y="85.9">B</text>
<text x="408.2" y="85.9">B</text>
<text x="330.3" y="98.7">VOX-PTT</text>
<text x="72.5" y="120.3">~{RESET}</text>
<text x="231" y="125.4">ROUT</text>
<text x="10.3" y="135.9">C</text>
<text x="408.2" y="135.9">C</text>
<text x="10.3" y="185.9">D</text>
<text x="408.2" y="185.9">D</text>
<text x="10.3" y="235.9">E</text>
<text x="408.3" y="235.9">E</text>
<text x="10.3" y="285.9">F</text>
<text x="35" y="286.9">1</text>
<text x="85" y="286.9">2</text>
<text x="135" y="286.9">3</text>
<text x="185" y="286.9">4</text>
<text x="235" y="286.9">5</text>
<text x="285" y="286.9">6</text>
<text x="335" y="286.9">7</text>
<text x="385" y="286.9">8</text>
<text x="408.3" y="285.9">F</text>
</g>
<g font-size="1.8" fill="#0000c2">
<text x="177.8" y="23.9">Audio</text>
<text x="184.1" y="23.9">Codec,</text>
<text x="191.6" y="23.9">PTT switch</text>
<text x="28.2" y="24.1">USB</text>
<text x="33.2" y="24.1">Hub</text>
<text x="177.8" y="133.5">CM108</text>
<text x="180.5" y="135.6">Playback</text>
<text x="180.5" y="137.6">With</text>
<text x="185.3" y="133.5">Config:</text>
<text x="185.6" y="137.6">Mixer</text>
<text x="190.2" y="135.6">&amp;</text>
<text x="191.8" y="137.6">/</text>
<text x="192.9" y="135.6">Recording</text>
<text x="194.3" y="137.6">AA-Path</text>
<text x="203.5" y="137.6">Enable</text>
<text x="203.5" y="135.6">(MODE</text>
<text x="210.7" y="135.6">low)</text>
<text x="211" y="137.6">(MSEL</text>
<text x="217.9" y="137.6">high)</text>
<text x="180.5" y="139.7">Line</text>
<text x="180.5" y="141.7">Bus</text>
<text x="180.5" y="143.8">Use</text>
<text x="185.2" y="141.7">Power</text>
<text x="185.2" y="143.8">internal</text>
<text x="185.6" y="139.7">out</text>
<text x="189.8" y="139.7">Vpp</text>
<text x="192" y="141.7">with</text>
<text x="193.6" y="143.8">ADC (ADSEL</text>
<text x="194.3" y="139.7">=</text>
<text x="196.9" y="141.7">100mA</text>
<text x="197.1" y="139.7">2.5</text>
<text x="201.3" y="139.7">Volts</text>
<text x="204.5" y="141.7">(PWRSEL</text>
<text x="206.2" y="143.8">low)</text>
<text x="207.1" y="139.7">(VSEL</text>
<text x="213.6" y="139.7">low)</text>
<text x="213.9" y="141.7">high)</text>
<text x="180.5" y="145.8">Normal</text>
<text x="188.5" y="145.8">Operation</text>
<text x="198.8" y="145.8">(TEST low)</text>
<text x="33.3" y="151.6">USB1412</text>
<text x="35.6" y="155.7">(NON_REM1,</text>
<text x="36" y="153.6">both</text>
<text x="41.4" y="153.6">ports</text>
<text x="43.1" y="151.6">Config:</text>
<text x="47.4" y="153.6">are</text>
<text x="48.3" y="155.7">SUSP_IND/NON_REM2</text>
<text x="51.6" y="153.6">non-removable</text>
<text x="70" y="155.7">high</text>
<text x="75.2" y="155.7">at</text>
<text x="78.3" y="155.7">reset)</text>
<text x="35.6" y="159.8">(HS_IND</text>
<text x="36" y="157.7">no</text>
<text x="39.5" y="157.7">high</text>
<text x="44.3" y="159.8">low)</text>
<text x="44.7" y="157.7">speed</text>
<text x="51.4" y="157.7">LED</text>
</g>
<g font-size="1.8" fill="#006464">
<text x="66.5" y="26.3">+5V</text>
<text x="85" y="26.3">+3V3</text>
<text x="109.1" y="26.3">+3V3</text>
<text x="204.4" y="28.8">+3V3</text>
<text x="211.3" y="28.8">+5V</text>
<text x="119" y="35.2">U1</text>
<text x="273.6" y="35.2">GND</text>
<text x="317.5" y="35.7">100K</text>
<text x="317.9" y="33.1">R10</text>
<text x="29.4" y="39">USB_C_Receptacle_USB2.0_16P</text>
<text x="43.3" y="36.4">J1</text>
<text x="119" y="37.7">USB2412-DZK-TR</text>
<text x="200.4" y="37.2">R9</text>
<text x="200.4" y="39.7">1K5</text>
<text x="252.4" y="41.5">CM108B</text>
<text x="252.4" y="39">U2</text>
<text x="48.5" y="44">VBUS</text>
<text x="107.5" y="47.7" transform="rotate(-90 107.5 47.7)">VDD3V3</text>
<text x="110.1" y="47.7" transform="rotate(-90 110.1 47.7)">VDD3V4</text>
<text x="112.6" y="47.7" transform="rotate(-90 112.6 47.7)">VDD3V3</text>
<text x="115.2" y="47.7" transform="rotate(-90 115.2 47.7)">VDD3V3</text>
<text x="117.7" y="47.7" transform="rotate(-90 117.7 47.7)">VDD3V3</text>
<text x="219.5" y="46.6">USBDM</text>
<text x="230.7" y="46.9" transform="rotate(-90 230.7 46.9)">CS</text>
<text x="233.3" y="46.9" transform="rotate(-90 233.3 46.9)">SK</text>
<text x="235.8" y="47.1" transform="rotate(-90 235.8 47.1)">DW</text>
<text x="238.4" y="46.9" transform="rotate(-90 238.4 46.9)">DR</text>
<text x="260.2" y="46.6">VBIAS</text>
<text x="278.1" y="42.8">C7</text>
<text x="278.1" y="45.3">10uF</text>
<text x="293.5" y="47.9">10uF</text>
<text x="294.6" y="45.3">C8</text>
<text x="318.2" y="45.3">JP1</text>
<text x="318.4" y="47.9">ATT</text>
<text x="49.6" y="49.1">CC1</text>
<text x="49.6" y="51.7">CC2</text>
<text x="100.1" y="51.7">VBUS_DET</text>
<text x="111.8" y="51.7">USBDN1_D-</text>
<text x="219.5" y="49.1">USBDP</text>
<text x="246" y="49.6" transform="rotate(-90 246 49.6)">PDSW</text>
<text x="251.1" y="51.2" transform="rotate(-90 251.1 51.2)">SPDIFO</text>
<text x="260.2" y="51.7">MICIN</text>
<text x="260.9" y="49.1">VREF</text>
<text x="50.5" y="56.7">D-</text>
<text x="50.5" y="59.3">D-</text>
<text x="100.1" y="54.2">USBUP_D+</text>
<text x="100.1" y="56.7">USBUP_D-</text>
<text x="111.8" y="54.2">USBDN1_D+</text>
<text x="114.5" y="56.7">PRTPWR1</text>
<text x="118.2" y="59.3">~{OSC1}</text>
<text x="142.7" y="57">+5V</text>
<text x="153.7" y="56.7">J2</text>
<text x="204.4" y="59.3">+3V3</text>
<text x="219.5" y="54.2">AVDD</text>
<text x="219.5" y="56.7">AVDD</text>
<text x="219.5" y="59.3">DVDD</text>
<text x="260.6" y="59.3">LOBS</text>
<text x="261.9" y="54.2">LOR</text>
<text x="262.1" y="56.7">LOL</text>
<text x="50.5" y="61.8">D+</text>
<text x="50.5" y="64.4">D+</text>
<text x="77.1" y="64.9">+3V3</text>
<text x="100.1" y="61.8">~{RST}</text>
<text x="111.8" y="65.6">USBDN2_D-</text>
<text x="219.5" y="64.4">AVSS</text>
<text x="259.8" y="64.4">GPIO1</text>
<text x="280.1" y="61.1">R11</text>
<text x="280.6" y="63.6">22</text>
<text x="293.5" y="63.3">10uF</text>
<text x="294.6" y="60.8">C9</text>
<text x="302" y="63.9">R12</text>
<text x="315" y="64.4">C10</text>
<text x="328.9" y="64.4">C11</text>
<text x="48.4" y="72">SBU1</text>
<text x="89.4" y="66.9">R4</text>
<text x="89.4" y="69.4">100K</text>
<text x="111.8" y="68.2">USBDN2_D+</text>
<text x="114.5" y="70.7">PRTPWR2</text>
<text x="219.5" y="66.9">AVSS</text>
<text x="219.5" y="69.4">DVSS</text>
<text x="219.5" y="72">DVSS</text>
<text x="259.8" y="69.4">GPIO3</text>
<text x="259.8" y="72">GPIO4</text>
<text x="262.9" y="66.9">NC</text>
<text x="302" y="66.4">10K</text>
<text x="315" y="66.9">1nF</text>
<text x="328.9" y="66.9">1nF</text>
<text x="37.7" y="75.2" transform="rotate(-90 37.7 75.2)">SHIELD</text>
<text x="45.3" y="75.2" transform="rotate(-90 45.3 75.2)">GND</text>
<text x="48.4" y="74.5">SBU2</text>
<text x="64.5" y="75.3">R1</text>
<text x="64.5" y="77.8">5K1</text>
<text x="73.4" y="75.3">R2</text>
<text x="73.4" y="77.8">5K1</text>
<text x="81" y="75.3">R3</text>
<text x="81" y="77.8">100K</text>
<text x="100.1" y="74.5">HS_IND</text>
<text x="100.1" y="77.1">NON_REM1</text>
<text x="118.2" y="73.3">~{OSC2}</text>
<text x="219.5" y="74.5">PWRSEL</text>
<text x="219.5" y="77.1">SDIN</text>
<text x="260.7" y="77.1">LEDO</text>
<text x="260.8" y="74.5">LEDR</text>
<text x="92.7" y="82.1">R5</text>
<text x="100.1" y="79.6">SUSP_IND</text>
<text x="116.2" y="83.4">PLLFILT</text>
<text x="117.8" y="78.3">RBIAS</text>
<text x="118.3" y="80.9">CFILT</text>
<text x="142.7" y="83.4">GND</text>
<text x="219.5" y="79.6">TEST</text>
<text x="219.5" y="82.1">ADSEL</text>
<text x="259.3" y="80.9">MUTER</text>
<text x="259.3" y="83.4">MUTEP</text>
<text x="306.6" y="79.6">GNDGND</text>
<text x="324.4" y="79.6">GND</text>
<text x="342.1" y="79.6">GND</text>
<text x="92.7" y="84.7">100K</text>
<text x="137.2" y="84.7">R7</text>
<text x="137.2" y="87.2">10K</text>
<text x="219.5" y="84.7">MODE</text>
<text x="219.5" y="87.2">NC</text>
<text x="219.5" y="89.8">AREG36</text>
<text x="259.4" y="86">VOLDN</text>
<text x="259.4" y="88.5">VOLUP</text>
<text x="103.7" y="90.4" transform="rotate(-90 103.7 90.4)">XTAL_OUT</text>
<text x="106.3" y="90.4" transform="rotate(-90 106.3 90.4)">XTAL_IN</text>
<text x="112.6" y="90.4" transform="rotate(-90 112.6 90.4)">GND</text>
<text x="117.7" y="90.4" transform="rotate(-90 117.7 90.4)">NC</text>
<text x="120.2" y="90.4" transform="rotate(-90 120.2 90.4)">TEST</text>
<text x="122.8" y="90.4" transform="rotate(-90 122.8 90.4)">TEST1</text>
<text x="188.5" y="94.8">+5V</text>
<text x="219.5" y="92.3">MSEL</text>
<text x="230.7" y="93" transform="rotate(-90 230.7 93)">DREG18</text>
<text x="233.3" y="93" transform="rotate(-90 233.3 93)">DREG33</text>
<text x="242.2" y="93" transform="rotate(-90 242.2 93)">DASCLK</text>
<text x="244.7" y="93" transform="rotate(-90 244.7 93)">ADSCLS</text>
<text x="247.2" y="93" transform="rotate(-90 247.2 93)">DALRCK</text>
<text x="249.8" y="93" transform="rotate(-90 249.8 93)">ADLRCK</text>
<text x="252.3" y="93" transform="rotate(-90 252.3 93)">DAMCLK</text>
<text x="254.9" y="93" transform="rotate(-90 254.9 93)">ADMCLK</text>
<text x="257.4" y="93" transform="rotate(-90 257.4 93)">SDOUT</text>
<text x="42.4" y="96.1">GND</text>
<text x="65.3" y="97.4">GND</text>
<text x="88.1" y="97.4">GND</text>
<text x="132.6" y="96.1">GND</text>
<text x="217.2" y="98.1">C6</text>
<text x="217.2" y="100.7">10uF</text>
<text x="267.2" y="99.9">+5V</text>
<text x="64.7" y="102.5">+3V3</text>
<text x="95.1" y="105">1M</text>
<text x="95.2" y="102.5">R8</text>
<text x="119.9" y="106.3">GND</text>
<text x="210.1" y="106.3">GND</text>
<text x="69.9" y="113.9">R6</text>
<text x="100.1" y="112.1">Y1</text>
<text x="186.7" y="108.8">C15</text>
<text x="186.7" y="111.4">10uF</text>
<text x="199.4" y="111.4">100nF</text>
<text x="199.4" y="108.8">C16</text>
<text x="262.6" y="109.6">R14</text>
<text x="262.6" y="112.1">10K</text>
<text x="285.8" y="109.6">R16</text>
<text x="285.8" y="112.1">1K5</text>
<text x="296.2" y="109.8">C13</text>
<text x="296.4" y="112.4">1uF</text>
<text x="348" y="108.8">JP2</text>
<text x="348" y="111.4">VOX</text>
<text x="69.9" y="116.4">100K</text>
<text x="98.1" y="114.7">24MHz</text>
<text x="134.5" y="115.2">+3V3</text>
<text x="315.2" y="119">D2</text>
<text x="329.6" y="119.5">R17</text>
<text x="69.9" y="124.1">C1</text>
<text x="188.5" y="122.8">GND</text>
<text x="284.5" y="124.1">Q1</text>
<text x="311.1" y="121.5">GS2005ELD</text>
<text x="328.8" y="122">1K5</text>
<text x="348" y="124.1">Q2</text>
<text x="69.9" y="126.6">100nF</text>
<text x="88.9" y="126.6">C3</text>
<text x="88.9" y="129.1">27pF</text>
<text x="108" y="126.6">C2</text>
<text x="108" y="129.1">27pF</text>
<text x="133.4" y="127.9">C4</text>
<text x="133.4" y="130.4">10uF</text>
<text x="146.1" y="127.9">C5</text>
<text x="146.1" y="130.4">100nF</text>
<text x="243.2" y="129.6">R13</text>
<text x="253.3" y="129.4">C12</text>
<text x="253.4" y="131.9">1uF</text>
<text x="284.5" y="126.6">MMBT5551L</text>
<text x="327.7" y="131.7">C14</text>
<text x="348" y="126.6">MMBT5551L</text>
<text x="243.7" y="132.2">22</text>
<text x="262.6" y="132.4">R15</text>
<text x="262.6" y="135">2K0</text>
<text x="308.6" y="135.2">D1</text>
<text x="308.6" y="137.7">GS2005ELD</text>
<text x="327.7" y="134.2">1uF</text>
<text x="65.3" y="141.8">GND</text>
<text x="103.4" y="141.8">GND</text>
<text x="135.1" y="141.8">GND</text>
<text x="267.2" y="148.2">GND</text>
<text x="279.9" y="148.2">GND</text>
<text x="304" y="149.5">GND</text>
<text x="323.1" y="149.5">GND</text>
<text x="343.4" y="149.5">GND</text>
</g>
<g font-size="1.8" fill="#a90000">
<text x="106.4" y="38.8" transform="rotate(-90 106.4 38.8)">4</text>
<text x="109" y="39.4" transform="rotate(-90 109 39.4)">10</text>
<text x="111.5" y="39.4" transform="rotate(-90 111.5 39.4)">14</text>
<text x="114" y="39.4" transform="rotate(-90 114 39.4)">20</text>
<text x="116.6" y="39.4" transform="rotate(-90 116.6 39.4)">27</text>
<text x="55.9" y="42.9">A4</text>
<text x="215.9" y="45.5">42</text>
<text x="229.6" y="42.6" transform="rotate(-90 229.6 42.6)">5</text>
<text x="232.2" y="42.6" transform="rotate(-90 232.2 42.6)">4</text>
<text x="234.7" y="42.6" transform="rotate(-90 234.7 42.6)">3</text>
<text x="237.2" y="42.6" transform="rotate(-90 237.2 42.6)">2</text>
<text x="244.9" y="43.2" transform="rotate(-90 244.9 43.2)">40</text>
<text x="249.9" y="42.6" transform="rotate(-90 249.9 42.6)">1</text>
<text x="266.7" y="45.5">25</text>
<text x="55.8" y="50.5">B5</text>
<text x="55.9" y="48">A5</text>
<text x="96.5" y="50.5">18</text>
<text x="96.5" y="53.1">22</text>
<text x="124.4" y="50.5">28</text>
<text x="125" y="53.1">1</text>
<text x="215.9" y="48">41</text>
<text x="215.9" y="53.1">29</text>
<text x="266.7" y="48">26</text>
<text x="266.7" y="50.5">27</text>
<text x="266.7" y="53.1">32</text>
<text x="346.1" y="53.1">T</text>
<text x="55.8" y="58.2">B7</text>
<text x="55.9" y="55.6">A7</text>
<text x="96.5" y="55.6">21</text>
<text x="125" y="55.6">7</text>
<text x="125" y="58.2">8</text>
<text x="215.9" y="55.6">34</text>
<text x="215.9" y="58.2">35</text>
<text x="266.7" y="55.6">30</text>
<text x="266.7" y="58.2">31</text>
<text x="345.4" y="58.2">R2</text>
<text x="345.4" y="55.6">R1</text>
<text x="55.8" y="63.2">B6</text>
<text x="55.9" y="60.7">A6</text>
<text x="96.5" y="60.7">17</text>
<text x="125" y="64.5">2</text>
<text x="151.1" y="64.5">R1</text>
<text x="151.8" y="62">T</text>
<text x="215.9" y="63.2">24</text>
<text x="215.9" y="65.8">33</text>
<text x="266.7" y="63.2">43</text>
<text x="266.7" y="65.8">11</text>
<text x="346" y="60.7">S</text>
<text x="55.9" y="70.9">A8</text>
<text x="124.4" y="69.6">11</text>
<text x="125" y="67.1">3</text>
<text x="151.1" y="67.1">R2</text>
<text x="151.7" y="69.6">S</text>
<text x="215.9" y="68.3">14</text>
<text x="215.9" y="70.9">36</text>
<text x="266.7" y="68.3">13</text>
<text x="266.7" y="70.9">15</text>
<text x="55.8" y="73.4">B8</text>
<text x="96.5" y="73.4">16</text>
<text x="96.5" y="75.9">13</text>
<text x="124.4" y="72.1">12</text>
<text x="124.4" y="77.2">26</text>
<text x="215.9" y="75.9">16</text>
<text x="216.5" y="73.4">7</text>
<text x="266.7" y="73.4">21</text>
<text x="266.7" y="75.9">12</text>
<text x="36.6" y="80.1" transform="rotate(-90 36.6 80.1)">S1</text>
<text x="44.2" y="80" transform="rotate(-90 44.2 80)">A1</text>
<text x="96.5" y="78.5">19</text>
<text x="124.4" y="82.3">25</text>
<text x="125" y="79.8">9</text>
<text x="215.9" y="78.5">23</text>
<text x="215.9" y="81">22</text>
<text x="215.9" y="83.6">10</text>
<text x="266.7" y="82.3">18</text>
<text x="267.3" y="79.8">6</text>
<text x="215.9" y="86.1">28</text>
<text x="215.9" y="88.6">37</text>
<text x="266.7" y="84.8">48</text>
<text x="266.7" y="87.4">39</text>
<text x="102.6" y="94" transform="rotate(-90 102.6 94)">23</text>
<text x="105.2" y="94" transform="rotate(-90 105.2 94)">24</text>
<text x="111.5" y="94" transform="rotate(-90 111.5 94)">29</text>
<text x="116.6" y="93.4" transform="rotate(-90 116.6 93.4)">5</text>
<text x="119.1" y="93.4" transform="rotate(-90 119.1 93.4)">6</text>
<text x="121.7" y="94" transform="rotate(-90 121.7 94)">15</text>
<text x="215.9" y="91.2">38</text>
<text x="229.6" y="96" transform="rotate(-90 229.6 96)">8</text>
<text x="232.2" y="96" transform="rotate(-90 232.2 96)">9</text>
<text x="241" y="96.6" transform="rotate(-90 241 96.6)">47</text>
<text x="243.6" y="96.6" transform="rotate(-90 243.6 96.6)">17</text>
<text x="246.1" y="96.6" transform="rotate(-90 246.1 96.6)">46</text>
<text x="248.7" y="96.6" transform="rotate(-90 248.7 96.6)">19</text>
<text x="251.2" y="96.6" transform="rotate(-90 251.2 96.6)">45</text>
<text x="253.7" y="96.6" transform="rotate(-90 253.7 96.6)">20</text>
<text x="256.3" y="96.6" transform="rotate(-90 256.3 96.6)">44</text>
<text x="92.6" y="119.1">1</text>
<text x="96.3" y="115.6" transform="rotate(-90 96.3 115.6)">2</text>
<text x="99" y="119.1">3</text>
<text x="96.3" y="124.5" transform="rotate(-90 96.3 124.5)">4</text>
<text x="276.5" y="124.2">1</text>
<text x="281.7" y="121.4" transform="rotate(-90 281.7 121.4)">3</text>
<text x="340" y="124.2">1</text>
<text x="345.2" y="121.4" transform="rotate(-90 345.2 121.4)">3</text>
<text x="281.7" y="129" transform="rotate(-90 281.7 129)">2</text>
<text x="345.2" y="129" transform="rotate(-90 345.2 129)">2</text>
</g>
<g font-size="1.8" fill="#0f0f0f">
<text x="86.1" y="53">USBUP_D+ 22</text>
<text x="125" y="53.1">1 USBDN1_D+</text>
<text x="334" y="53">RIG_AFOUT</text>
<text x="86.1" y="55.5">USBUP_D-</text>
<text x="334" y="55.5">RIG_AFIN</text>
<text x="125" y="67.1">3 USBDN2_D+</text>
</g>
<g font-size="1.8" fill="#840084">
<text x="348" y="50.4">Audio,</text>
<text x="354.9" y="50.4">PTT</text>
<text x="154.6" y="59.3">891-USB</text>
</g>
</svg>
